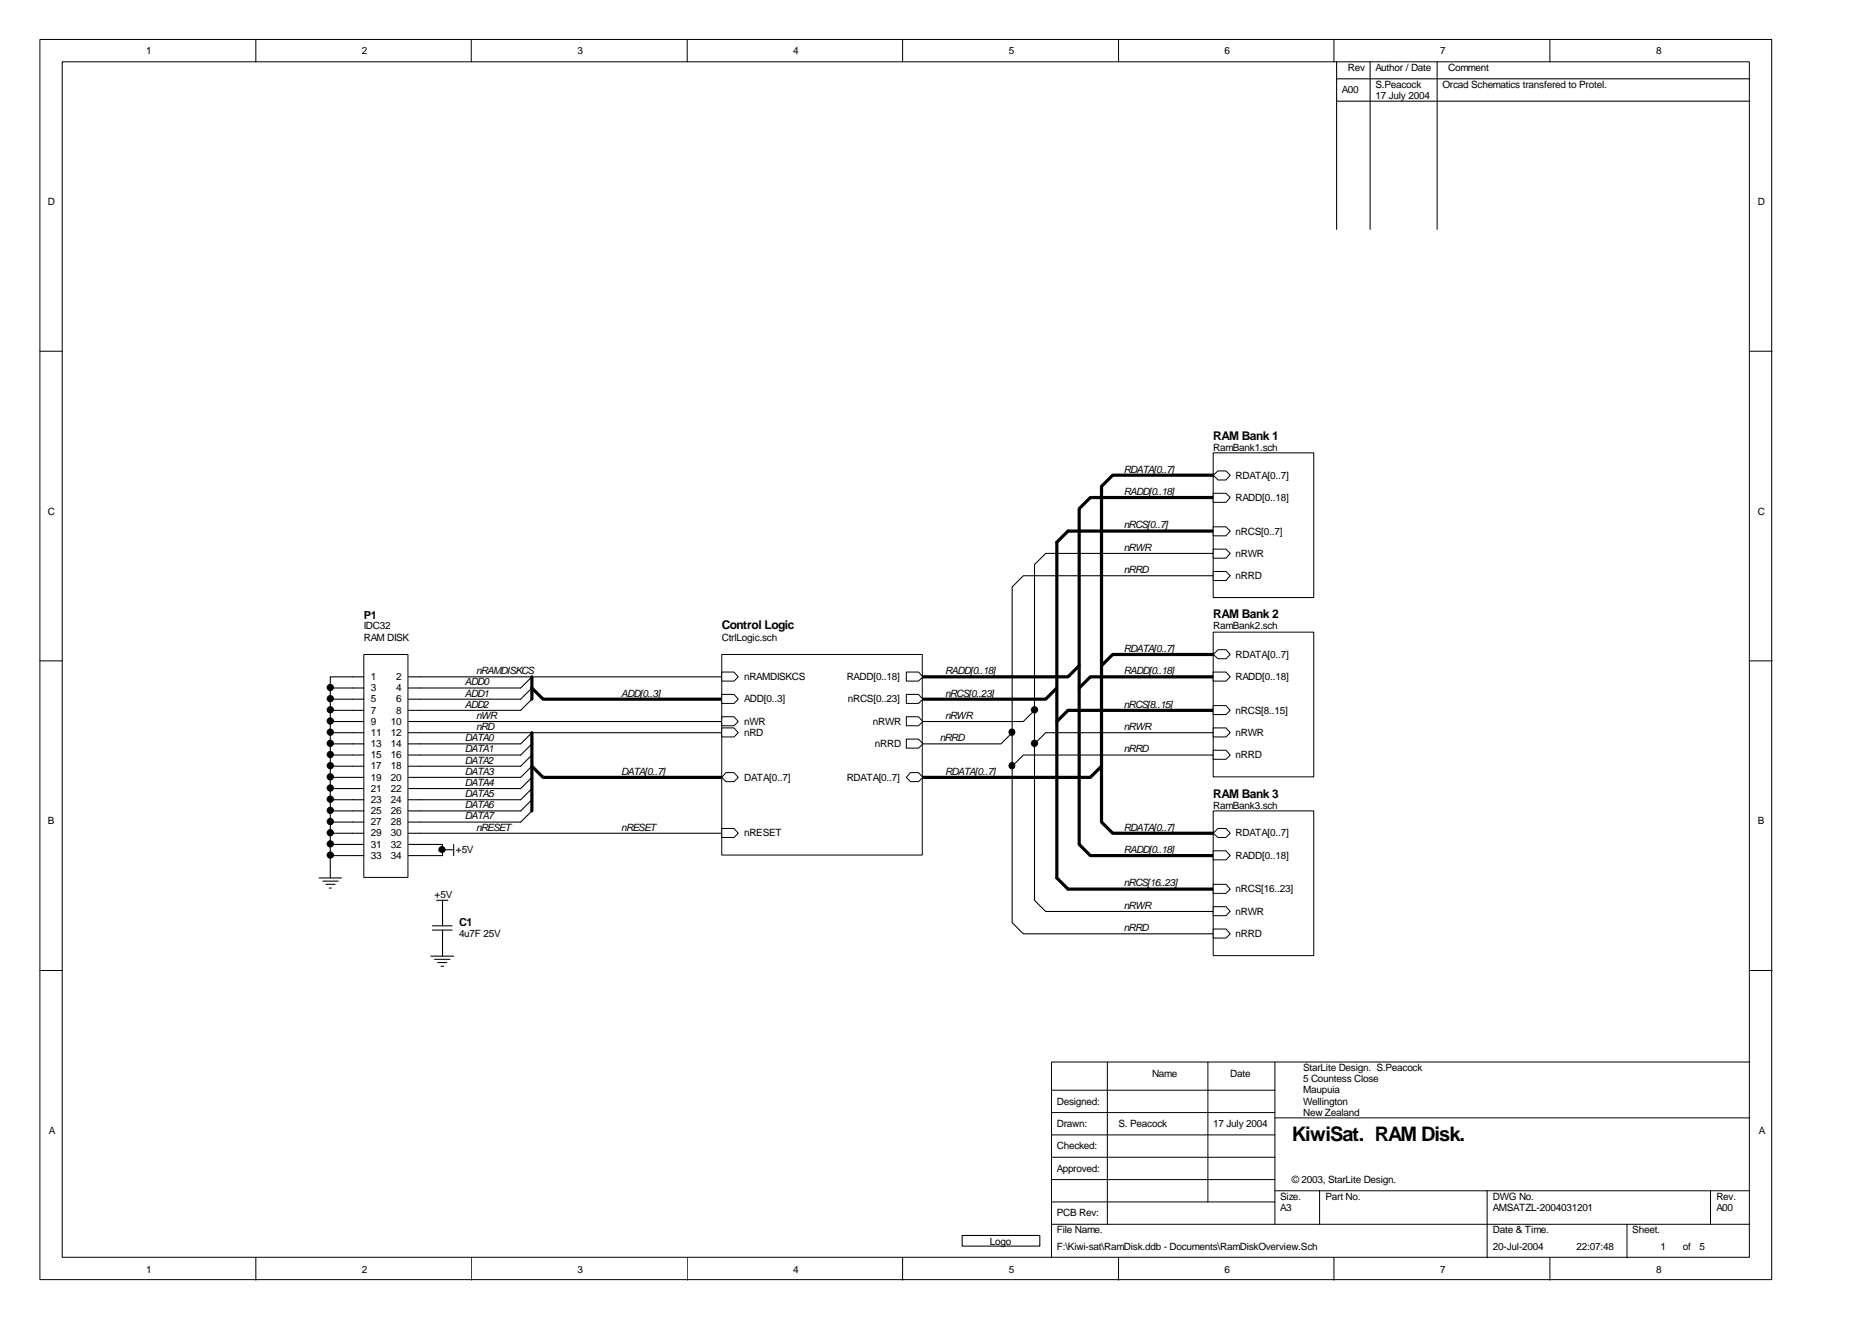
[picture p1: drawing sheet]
<svg xmlns="http://www.w3.org/2000/svg" width="297mm" height="210mm" viewBox="0 0 297 210" stroke-linecap="round" stroke-linejoin="round" font-family="sans-serif">
<g fill="none" stroke="#000" stroke-width=".16">
<path d="M6.3 6.3h275.7v197.3h-275.7zM9.9 9.8h268.6v190.3h-268.6zM40.7 6.3v3.5M75 6.3v3.5M109.4 6.3v3.5M143.7 6.3v3.5M178.1 6.3v3.5M212.3 6.3v3.5M228.8 9.8v26.7M246.7 6.3v3.5M6.3 55.9h3.6M278.6 55.9h3.5"/>
<path d="M6.3 105.2h3.6M278.6 105.2h3.5M6.3 154.4h3.6M278.6 154.4h3.5M167.4 173.5h35.5M167.4 177.1h35.5M176.3 169v25.8M192.3 169v22.3M202.9 177.9h75.7M202.9 169v25.8M278.6 169h-111.2v31.2M167.4 184.2h35.5"/>
<path d="M167.4 180.6h35.5M167.4 187.7h35.5M167.4 191.3h35.5M167.4 194.8h111.2M202.9 189.5h75.7M210.1 189.5v5.3M236.7 189.5v10.7M259 194.8v5.4M272.3 189.5v5.3M40.7 200.2v3.5M75 200.2v3.5M109.4 200.2v3.5"/>
<path d="M143.7 200.2v3.5M178.1 200.2v3.5M212.3 200.2v3.5M246.7 200.2v3.5"/>
</g>
<g fill="none" stroke="#000" stroke-width=".17">
<path d="M212.8 9.8v26.7M212.8 12.5h65.8M218.1 9.8v26.7M193.1 88.1h-26.6l-1.8 1.7v53.5l1.8 1.7h26.6M193.1 91.6h-30.2l-1.8 1.8v53.4l1.8 1.8h30.2M52.6 118.4h3.5M52.6 114.8h3.5M52.6 111.3h3.5M52.6 116.6h3.5M52.6 113h3.5M52.6 109.5h3.5M56.1 107.7h-3.5v32"/>
<path d="M66.8 114.8h48.1M66.8 116.6h48.1M66.8 107.7h48.1M84.7 116.6l-1.8 1.8h-16.1M84.7 109.5l-1.8 1.8h-16.1M84.7 118.4l-1.8 1.8h-16.1M84.7 111.3l-1.8 1.7h-16.1M84.7 107.7l-1.8 1.8h-16.1M161.1 116.6l-1.8 1.8h-12.4M164.7 113l-1.8 1.8h-16M193.1 116.6h-26.6l-1.8 1.8M50.8 139.7h3.6"/>
<path d="M52.6 132.6h3.5M52.6 129h3.5M52.6 125.5h3.5M52.6 121.9h3.5M52.6 134.4h3.5M52.6 130.8h3.5M52.6 127.3h3.5M52.6 123.7h3.5M52.6 120.2h3.5M66.8 134.4h3.6v1.8h-3.6M70.4 135.2h1.8M72.2 134.4v1.8"/>
<path d="M84.7 127.3l-1.8 1.7h-16.1M84.7 123.7l-1.8 1.8h-16.1M84.7 120.2l-1.8 1.7h-16.1M84.7 129l-1.8 1.8h-16.1M84.7 125.5l-1.8 1.8h-16.1M84.7 121.9l-1.8 1.8h-16.1M193.1 120.2h-30.2l-1.8 1.7M51.4 140.2h2.4M51.9 140.7h1.4M52.4 141.3h.3M68.6 152.2h3.6M68.8 148h3.2"/>
<path d="M68.8 147.3h3.2M69.2 152.7h2.4M69.5 143.3h1.8M69.7 153.2h1.4M70.2 153.8h.4M70.4 143.3v4M70.4 148v4.2"/>
</g>
<g fill="none" stroke="#000" stroke-width=".51">
<path d="M193.1 75.6h-16l-1.8 1.8v53.4l1.8 1.8h16M193.1 79.2h-19.5l-1.8 1.8v53.4l1.8 1.8h19.5M193.1 84.5h-23.1l-1.8 1.8v53.4l1.8 1.8h23.1M84.7 109.5l1.7 1.8h28.5M84.7 107.7v3.6M84.7 116.6v12.4M168.2 109.5l-1.7 1.8h-19.6M171.8 105.9l-1.8 1.8h-23.1M193.1 104.2h-16l-1.8 1.7M193.1 107.7h-19.5l-1.8 1.8M193.1 113h-23.1l-1.8 1.8M84.7 121.9l1.7 1.8h28.5"/>
<path d="M175.3 121.9l-1.7 1.8h-26.7"/>
</g>
<circle cx="161.1" cy="121.8" r=".49" fill="#000" stroke="#000" stroke-width=".16"/>
<path d="M115 104.2h31.8v31.9h-31.8z" fill="#fff"/>
<path d="M114.9 104.2h31.9v31.9h-31.9z" fill="none" stroke="#000" stroke-width=".16"/>
<g fill="#fff" stroke="#000" stroke-width=".16">
<path d="M144.9 123h1.3l.7 .7-.7 .7h-1.3l-.6-.7z" fill-rule="evenodd"/>
<path d="M115.6 123h1.2l.7 .7-.7 .7h-1.2l-.7-.7z" fill-rule="evenodd"/>
<path d="M114.9 110.5h1.9l.7 .8-.7 .6h-1.9z" fill-rule="evenodd"/>
<path d="M144.3 106.9h1.9l.7 .8-.7 .7h-1.9z" fill-rule="evenodd"/>
<path d="M114.9 106.9h1.9l.7 .8-.7 .7h-1.9z" fill-rule="evenodd"/>
<path d="M144.3 110.5h1.9l.7 .8-.7 .6h-1.9z" fill-rule="evenodd"/>
<path d="M144.3 117.6h1.9l.7 .8-.7 .7h-1.9z" fill-rule="evenodd"/>
<path d="M144.3 114.1h1.9l.7 .7-.7 .7h-1.9z" fill-rule="evenodd"/>
<path d="M114.9 115.8h1.9l.7 .8-.7 .7h-1.9z" fill-rule="evenodd"/>
<path d="M114.9 114.1h1.9l.7 .7-.7 .7h-1.9z" fill-rule="evenodd"/>
<path d="M114.9 131.8h1.9l.7 .8-.7 .7h-1.9z" fill-rule="evenodd"/>
</g>
<path d="M193.2 72.2h15.9v22.9h-15.9z" fill="#fff"/>
<path d="M193.1 72.1h16v23h-16z" fill="none" stroke="#000" stroke-width=".16"/>
<g fill="#fff" stroke="#000" stroke-width=".16">
<path d="M193.1 75.6l.8-.7h1.3l.6 .7-.6 .8h-1.3z" fill-rule="evenodd"/>
<path d="M193.1 78.5h2.1l.6 .7-.6 .7h-2.1z" fill-rule="evenodd"/>
<path d="M193.1 83.8h2.1l.6 .7-.6 .8h-2.1z" fill-rule="evenodd"/>
<path d="M193.1 90.9h2.1l.6 .7-.6 .8h-2.1z" fill-rule="evenodd"/>
<path d="M193.1 87.4h2.1l.6 .7-.6 .7h-2.1z" fill-rule="evenodd"/>
</g>
<path d="M193.2 100.7h15.9v22.9h-15.9z" fill="#fff"/>
<path d="M193.1 100.6h16v23h-16z" fill="none" stroke="#000" stroke-width=".16"/>
<g fill="#fff" stroke="#000" stroke-width=".16">
<path d="M193.9 103.4h1.3l.6 .8-.6 .6h-1.3l-.8-.6z" fill-rule="evenodd"/>
<path d="M193.1 106.9h2.1l.6 .8-.6 .7h-2.1z" fill-rule="evenodd"/>
<path d="M193.1 112.3h2.1l.6 .7-.6 .7h-2.1z" fill-rule="evenodd"/>
<path d="M193.1 119.4h2.1l.6 .8-.6 .6h-2.1z" fill-rule="evenodd"/>
<path d="M193.1 115.8h2.1l.6 .8-.6 .7h-2.1z" fill-rule="evenodd"/>
</g>
<path d="M193.2 129.1h15.9v23h-15.9z" fill="#fff"/>
<path d="M193.1 129h16v23.1h-16z" fill="none" stroke="#000" stroke-width=".16"/>
<g fill="#fff" stroke="#000" stroke-width=".16">
<path d="M193.9 131.8h1.3l.6 .8-.6 .7h-1.3l-.8-.7z" fill-rule="evenodd"/>
<path d="M193.1 135.4h2.1l.6 .8-.6 .6h-2.1z" fill-rule="evenodd"/>
<path d="M193.1 140.7h2.1l.6 .8-.6 .7h-2.1z" fill-rule="evenodd"/>
<path d="M193.1 147.8h2.1l.6 .8-.6 .7h-2.1z" fill-rule="evenodd"/>
<path d="M193.1 144.3h2.1l.6 .7-.6 .7h-2.1z" fill-rule="evenodd"/>
</g>
<path d="M58 104.2h6.9v35.4h-6.9z" fill="#fff"/>
<path d="M57.9 104.2h7v35.4h-7z" fill="none" stroke="#000" stroke-width=".16"/>
<g fill="none" stroke="#000" stroke-width=".17">
<path d="M212.8 16.1h65.8M56.1 107.7h1.8M56.1 109.5h1.8M56.1 111.3h1.8M56.1 113h1.8M56.1 114.8h1.8M56.1 116.6h1.8M56.1 118.4h1.8M65 107.7h1.8M65 109.5h1.8M65 111.3h1.8M65 113h1.8"/>
<path d="M65 114.8h1.8M65 116.6h1.8M65 118.4h1.8M56.1 120.2h1.8M56.1 121.9h1.8M56.1 123.7h1.8M56.1 125.5h1.8M56.1 127.3h1.8M56.1 129h1.8M56.1 130.8h1.8M56.1 132.6h1.8M56.1 134.4h1.8"/>
<path d="M56.1 136.2h1.8M65 120.2h1.8M65 121.9h1.8M65 123.7h1.8M65 125.5h1.8M65 127.3h1.8M65 129h1.8M65 130.8h1.8M65 132.6h1.8M65 134.4h1.8M65 136.2h1.8"/>
</g>
<g fill="#000" stroke="#000" stroke-width=".16">
<circle cx="52.6" cy="111.2" r=".5"/>
<circle cx="52.6" cy="116.5" r=".5"/>
<circle cx="52.6" cy="113" r=".5"/>
<circle cx="52.6" cy="109.4" r=".5"/>
<circle cx="52.6" cy="114.7" r=".5"/>
<circle cx="52.6" cy="118.3" r=".5"/>
<circle cx="161.1" cy="116.5" r=".49"/>
<circle cx="164.7" cy="113" r=".5"/>
<circle cx="164.7" cy="118.3" r=".5"/>
<circle cx="52.6" cy="129" r=".5"/>
<circle cx="52.6" cy="123.6" r=".5"/>
<circle cx="52.6" cy="127.2" r=".5"/>
<circle cx="52.6" cy="125.4" r=".5"/>
<circle cx="52.6" cy="132.5" r=".5"/>
<circle cx="52.6" cy="121.8" r=".5"/>
<circle cx="52.6" cy="120.1" r=".5"/>
<circle cx="52.6" cy="130.7" r=".5"/>
<circle cx="52.6" cy="134.3" r=".5"/>
</g>
<path d="M153.2 196.6h12.3v1.7h-12.3z" fill-rule="evenodd" fill="#fff" stroke="#000" stroke-width=".17"/>
<g fill="#000" stroke="#000" stroke-width=".16">
<circle cx="52.6" cy="136.1" r=".5"/>
<circle cx="70.4" cy="135.2" r=".48"/>
</g>
<path d="M52.6 136.2h3.5M66.8 132.6h48.1" fill="none" stroke="#000" stroke-width=".17"/>
<text font-size="3.2" x="205.7" y="181.5">KiwiSat. RAM Disk.</text>
<g font-size="1.9">
<text x="193.1" y="69.9">RAM Bank 1</text>
<text x="114.9" y="100.2">Control Logic</text>
<text x="193.1" y="98.4">RAM Bank 2</text>
<text x="193.1" y="126.9">RAM Bank 3</text>
</g>
<g font-size="1.8">
<text x="57.9" y="98.5">P1</text>
<text x="73.1" y="147.4">C1</text>
</g>
<g font-size="1.6">
<text x="23.3" y="8.7">1</text>
<text x="57.6" y="8.7">2</text>
<text x="91.9" y="8.7">3</text>
<text x="126.2" y="8.7">4</text>
<text x="160.6" y="8.7">5</text>
<text x="194.9" y="8.7">6</text>
<text x="214.5" y="11.3">Rev</text>
<text x="218.9" y="11.3">Author / Date</text>
<text x="229.3" y="8.7">7</text>
<text x="230.5" y="11.3">Comment</text>
<text x="263.7" y="8.7">8</text>
<text x="213.6" y="14.8">A00</text>
<text x="218.9" y="14">S.Peacock</text>
<text x="218.9" y="15.8">17 July 2004</text>
<text x="229.6" y="14">Orcad Schematics transfered to Protel.</text>
<text x="7.6" y="32.6">D</text>
<text x="279.8" y="32.6">D</text>
<text x="193.1" y="71.7">RamBank1.sch</text>
<text x="178.9" y="75.2">RDATA[0..7]</text>
<text x="196.7" y="76.2">RDATA[0..7]</text>
<text x="7.6" y="81.9">C</text>
<text x="178.9" y="78.8">RADD[0..18]</text>
<text x="196.7" y="79.8">RADD[0..18]</text>
<text x="279.8" y="81.9">C</text>
<text x="178.9" y="84.1">nRCS[0..7]</text>
<text x="178.9" y="87.6">nRWR</text>
<text x="196.7" y="85.1">nRCS[0..7]</text>
<text x="196.7" y="88.7">nRWR</text>
<text x="178.9" y="91.2">nRRD</text>
<text x="196.7" y="92.2">nRRD</text>
<text x="57.9" y="100.2">IDC32</text>
<text x="193.1" y="100.2">RamBank2.sch</text>
<text x="57.9" y="102">RAM DISK</text>
<text x="75.8" y="107.3">nRAMDISKCS</text>
<text x="114.9" y="102">CtrlLogic.sch</text>
<text x="150.5" y="107.3">RADD[0..18]</text>
<text x="178.9" y="103.7">RDATA[0..7]</text>
<text x="178.9" y="107.3">RADD[0..18]</text>
<text x="196.7" y="104.7">RDATA[0..7]</text>
<text x="59" y="108.2">1</text>
<text x="59" y="110">3</text>
<text x="59" y="111.8">5</text>
<text x="59" y="113.6">7</text>
<text x="63.1" y="108.2">2</text>
<text x="63.1" y="110">4</text>
<text x="63.1" y="111.8">6</text>
<text x="63.1" y="113.6">8</text>
<text x="74" y="109.1">ADD0</text>
<text x="74" y="110.8">ADD1</text>
<text x="74" y="112.6">ADD2</text>
<text x="98.9" y="110.8">ADD[0..3]</text>
<text x="118.4" y="111.8">ADD[0..3]</text>
<text x="118.4" y="108.2">nRAMDISKCS</text>
<text x="134.8" y="108.2">RADD[0..18]</text>
<text x="135" y="111.8">nRCS[0..23]</text>
<text x="150.5" y="110.8">nRCS[0..23]</text>
<text x="178.9" y="112.6">nRCS[8..15]</text>
<text x="196.7" y="108.2">RADD[0..18]</text>
<text x="196.7" y="113.6">nRCS[8..15]</text>
<text x="59" y="115.3">9</text>
<text x="59" y="117.1">11</text>
<text x="59" y="118.9">13</text>
<text x="62.2" y="115.3">10</text>
<text x="62.2" y="117.1">12</text>
<text x="62.2" y="118.9">14</text>
<text x="74" y="118">DATA0</text>
<text x="74" y="119.7">DATA1</text>
<text x="75.8" y="116.2">nRD</text>
<text x="75.8" y="114.4">nWR</text>
<text x="118.4" y="117.1">nRD</text>
<text x="118.4" y="115.3">nWR</text>
<text x="138.9" y="115.3">nRWR</text>
<text x="139.3" y="118.9">nRRD</text>
<text x="149.6" y="118">nRRD</text>
<text x="150.5" y="114.4">nRWR</text>
<text x="178.9" y="119.7">nRRD</text>
<text x="178.9" y="116.2">nRWR</text>
<text x="196.7" y="117.1">nRWR</text>
<text x="59" y="120.7">15</text>
<text x="59" y="122.4">17</text>
<text x="59" y="124.2">19</text>
<text x="59" y="126">21</text>
<text x="62.2" y="120.7">16</text>
<text x="62.2" y="122.4">18</text>
<text x="62.2" y="124.2">20</text>
<text x="62.2" y="126">22</text>
<text x="74" y="121.5">DATA2</text>
<text x="74" y="123.3">DATA3</text>
<text x="74" y="125.1">DATA4</text>
<text x="98.9" y="123.3">DATA[0..7]</text>
<text x="118.4" y="124.2">DATA[0..7]</text>
<text x="134.8" y="124.2">RDATA[0..7]</text>
<text x="150.5" y="123.3">RDATA[0..7]</text>
<text x="196.7" y="120.7">nRRD</text>
<text x="7.6" y="131.2">B</text>
<text x="59" y="127.8">23</text>
<text x="59" y="129.6">25</text>
<text x="59" y="131.3">27</text>
<text x="62.2" y="127.8">24</text>
<text x="62.2" y="129.6">26</text>
<text x="62.2" y="131.3">28</text>
<text x="74" y="126.8">DATA5</text>
<text x="74" y="128.6">DATA6</text>
<text x="74" y="130.4">DATA7</text>
<text x="193.1" y="128.7">RamBank3.sch</text>
<text x="279.8" y="131.2">B</text>
<text x="59" y="133.1">29</text>
<text x="59" y="134.9">31</text>
<text x="59" y="136.7">33</text>
<text x="62.2" y="133.1">30</text>
<text x="62.2" y="134.9">32</text>
<text x="62.2" y="136.7">34</text>
<text x="72.6" y="135.8">+5V</text>
<text x="75.8" y="132.2">nRESET</text>
<text x="98.9" y="132.2">nRESET</text>
<text x="118.4" y="133.1">nRESET</text>
<text x="178.9" y="132.2">RDATA[0..7]</text>
<text x="178.9" y="135.7">RADD[0..18]</text>
<text x="196.7" y="133.1">RDATA[0..7]</text>
<text x="196.7" y="136.7">RADD[0..18]</text>
<text x="69.2" y="142.9">+5V</text>
<text x="178.9" y="141.1">nRCS[16..23]</text>
<text x="196.7" y="142">nRCS[16..23]</text>
<text x="73.1" y="149.1">4u7F 25V</text>
<text x="178.9" y="148.2">nRRD</text>
<text x="178.9" y="144.6">nRWR</text>
<text x="196.7" y="149.1">nRRD</text>
<text x="196.7" y="145.6">nRWR</text>
<text x="183.4" y="171.4">Name</text>
<text x="195.8" y="171.4">Date</text>
<text x="207.4" y="170.4">StarLite Design. S.Peacock</text>
<text x="207.4" y="172.2">5 Countess Close</text>
<text x="168.2" y="175.8">Designed:</text>
<text x="168.2" y="179.3">Drawn:</text>
<text x="178.1" y="179.3">S. Peacock</text>
<text x="193.1" y="179.3">17 July 2004</text>
<text x="207.4" y="174">Maupuia</text>
<text x="207.4" y="175.8">Wellington</text>
<text x="207.4" y="177.6">New Zealand</text>
<text x="7.8" y="180.4">A</text>
<text x="168.2" y="182.9">Checked:</text>
<text x="280" y="180.4">A</text>
<text x="168.2" y="186.5">Approved:</text>
<text x="203.8" y="190.9">Size.</text>
<text x="205.7" y="188.2">© 2003, StarLite Design.</text>
<text x="211" y="190.9">Part No.</text>
<text x="237.7" y="190.9">DWG No.</text>
<text x="273.2" y="190.9">Rev.</text>
<text x="168.2" y="193.6">PCB Rev:</text>
<text x="168.2" y="196.3">File Name.</text>
<text x="203.8" y="192.7">A3</text>
<text x="237.7" y="192.7">AMSATZL-2004031201</text>
<text x="237.7" y="196.3">Date &amp; Time.</text>
<text x="259.8" y="196.3">Sheet.</text>
<text x="273.2" y="192.7">A00</text>
<text x="23.3" y="202.5">1</text>
<text x="57.6" y="202.5">2</text>
<text x="91.9" y="202.5">3</text>
<text x="126.2" y="202.5">4</text>
<text x="157.6" y="198">Logo</text>
<text x="160.6" y="202.5">5</text>
<text x="168.2" y="198.9">F:\Kiwi-sat\RamDisk.ddb - Documents\RamDiskOverview.Sch</text>
<text x="194.9" y="202.5">6</text>
<text x="229.3" y="202.5">7</text>
<text x="237.7" y="198.9">20-Jul-2004</text>
<text x="251" y="198.9">22:07:48</text>
<text x="263.7" y="202.5">8</text>
<text x="264.3" y="198.9">1</text>
<text x="267.9" y="198.9">of</text>
<text x="270.5" y="198.9">5</text>
</g>
</svg>
